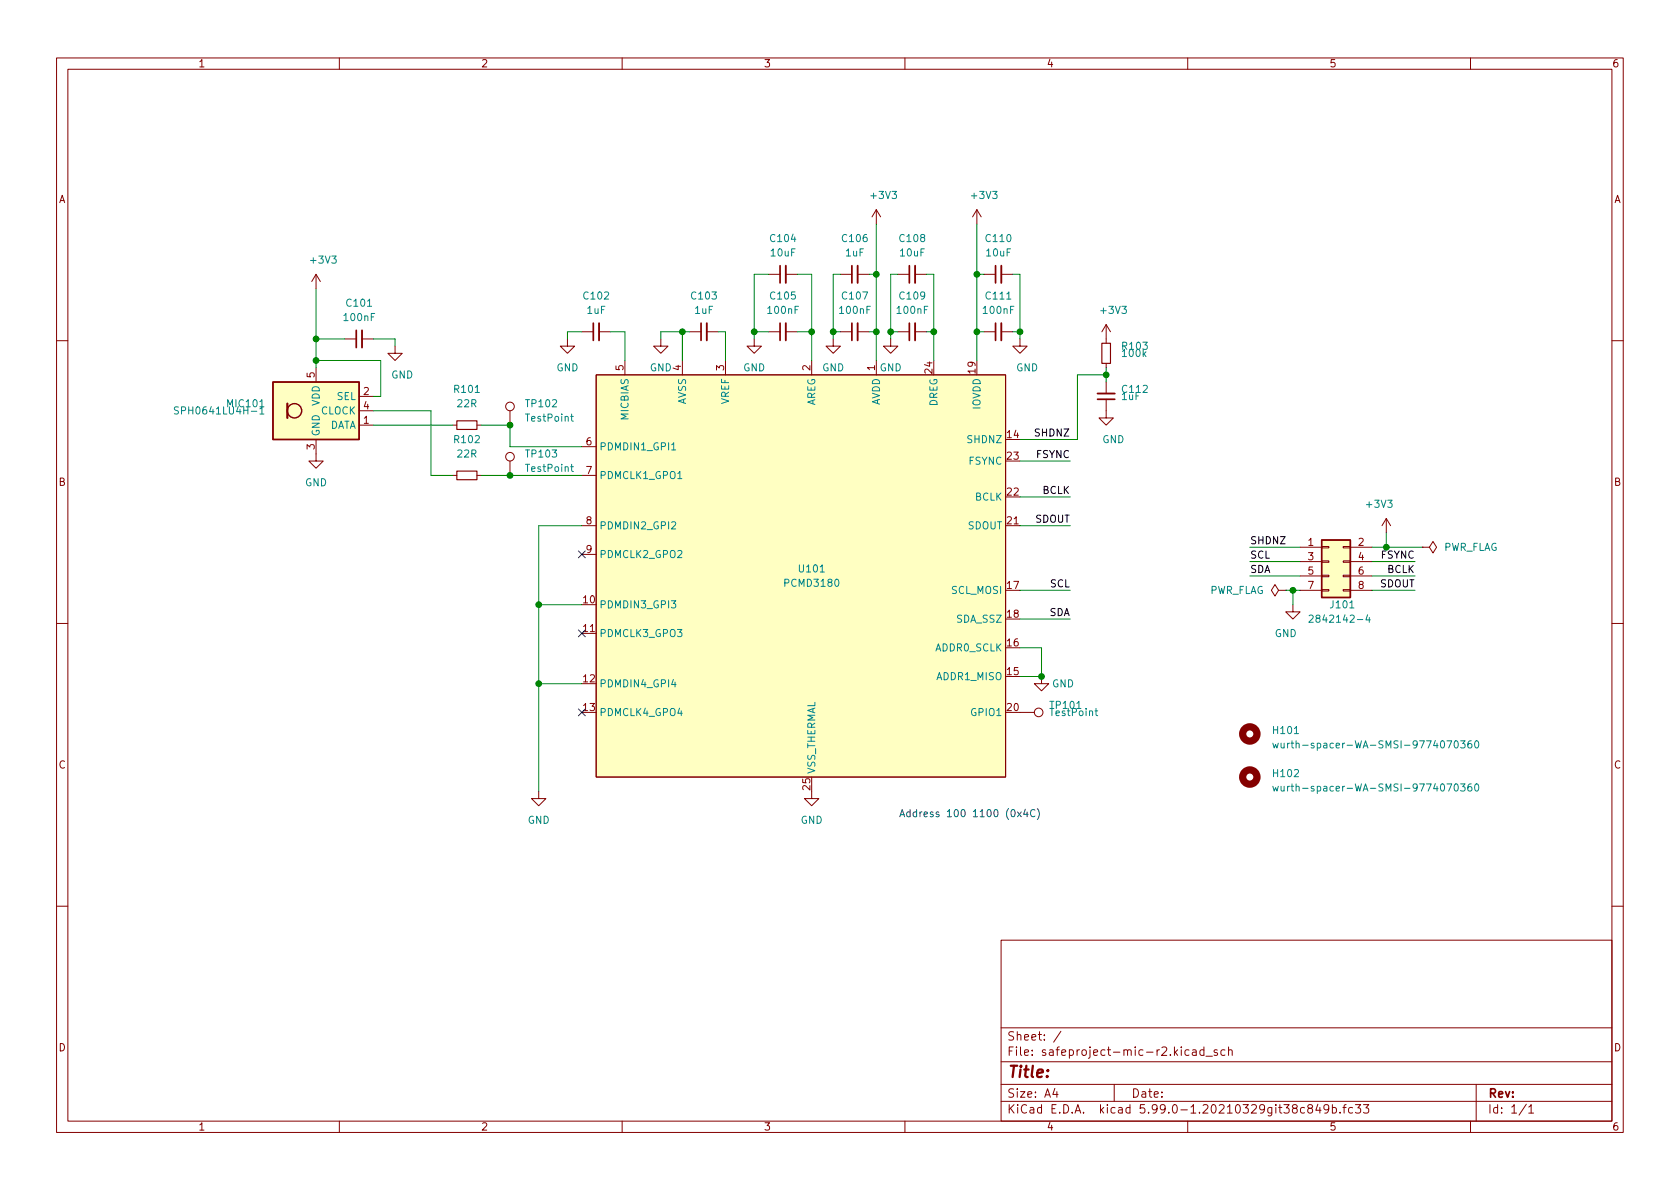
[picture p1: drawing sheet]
<svg xmlns="http://www.w3.org/2000/svg" width="297mm" height="210mm" viewBox="0 0 297 210" stroke-linecap="round" stroke-linejoin="round" font-family="sans-serif">
<g fill="none" stroke="#840000" stroke-width=".18">
<path d="M10 10.2h277v190.1h-277zM12 12.2h273v186.1h-273zM60 10.2v2M110 10.2v2M160 10.2v2M210 10.2v2M260 10.2v2M154.9 37.1l-.7 1.2M154.9 37.1v2.5M154.9 37.1l.8 1.2M172.7 37.1l-.7 1.2M172.7 37.1v2.5"/>
<path d="M172.7 37.1l.8 1.2M55.9 48.5v2.5M55.9 48.5l-.8 1.3M55.9 48.5l.7 1.3M61 59.9h2M64 59.9h2M100.3 59.9v1.3h1.3l-1.3 1.3-1.2-1.3h1.2M102.9 58.7h2M105.9 58.7h2M116.8 59.9v1.3h-1.2l1.2 1.3 1.3-1.3h-1.3M121.9 58.7h2.1M125 58.7h2"/>
<path d="M133.3 59.9v1.3h-1.2l1.2 1.3 1.3-1.3h-1.3M135.9 58.7h2M135.9 48.5h2M138.9 58.7h2.1M138.9 48.5h2.1M147.3 59.9v1.3h-1.3l1.3 1.3 1.3-1.3h-1.3M148.6 58.7h2M148.6 48.5h2M151.6 58.7h2.1M151.6 48.5h2.1M157.5 59.9v1.3h-1.3l1.3 1.3 1.2-1.3h-1.2M158.7 58.7h2.1"/>
<path d="M158.7 48.5h2.1M161.8 58.7h2M161.8 48.5h2M174 58.7h2M174 48.5h2M177 58.7h2.1M177 48.5h2.1M180.3 59.9v1.3h1.3l-1.3 1.3-1.2-1.3h1.2M195.6 57.4v3.3M195.6 57.4l-.8 1.3M195.6 57.4l.7 1.3M10 60.2h2"/>
<path d="M55.9 77.7v3.8h1.2l-1.2 1.3-1.3-1.3h1.3M55.9 65v2.6M63.5 75.2h2.5M63.5 70.1h2.5M63.5 72.6h2.5M69.8 61.2v1.3h1.3l-1.3 1.2-1.2-1.2h1.2M80 75.2h.8M84.3 75.2h.8M90.2 72.6v2.6M102.9 79h2.5M105.4 66.3h72.4v71.1h-72.4zM110.5 63.7v2.6"/>
<path d="M120.6 63.7v2.6M128.3 63.7v2.6M143.5 63.7v2.6M154.9 63.7v2.6M195.6 70.6v3.3h1.2l-1.2 1.3-1.3-1.3h1.3M195.6 64.3v.7M195.6 67.6v2M285 60.2h2M80 84.1h.8M84.3 84.1h.8M90.2 81.5v2.6M102.9 93h2.5"/>
<path d="M102.9 84.1h2.5M102.9 98h2.5M177.8 93h2.5M229.9 96.8h3.8M229.9 99.3h3.8M233.7 99.2h1.2v.2h-1.2zM233.7 96.6h1.2v.3h-1.2zM237.5 99.2h1.3v.2h-1.3zM237.5 96.6h1.3v.3h-1.3zM238.8 96.8h3.8M238.8 99.3h3.8M245.1 91.7l.8 1.3"/>
<path d="M245.1 91.7v2.5M245.1 91.7l-.8 1.3M251.5 96.8h1.2l.7-1 .6 1-.6 1-.7-1M251.5 96.8h.1M10 110.2h2M102.9 112h2.5M184.1 119.6v1.3h1.3l-1.3 1.3-1.2-1.3h1.2M226.1 104.4l-.7 1-.6-1 .6-1 .7 1h1.2M227.3 104.4h.1M228.6 106.9v1.3h-1.3l1.3 1.3 1.3-1.3h-1.3M229.9 101.8h3.8M229.9 104.4h3.8"/>
<path d="M233.7 104.3h1.2v.2h-1.2zM233.7 101.7h1.2v.3h-1.2zM237.5 104.3h1.3v.2h-1.3zM237.5 101.7h1.3v.3h-1.3zM238.8 101.8h3.8M238.8 104.4h3.8M285 110.2h2M95.2 139.9v1.3h1.3l-1.3 1.3-1.2-1.3h1.2M143.5 139.9v1.3h1.3l-1.3 1.3-1.3-1.3h1.3M180.3 126h2.6M10 160.2h2M177 166.3h108v32h-108z"/>
<path d="M285 160.2h2M60 198.3v2M110 198.3v2M160 198.3v2M177 194.8h108M177 191.8h108M177 187.8h108M177 181.8h108M186.5 192.5l-.4 1h1M186.9 193v1M187.6 182.4l-1.3 1.9M197 191.8v3"/>
<path d="M210 198.3v2M210.2 185.7l-.4-.1-.3 .3v.4l.1 .3h.6M210.9 185.7h.5l.1 .9M211.5 186l-.5 .1a.29 .29 0 0 0-.2 .2 .29 .29 0 0 0 .2 .3h.5M212.9 185.7l-.5-.1-.3 .3v.4l.2 .3h.6M212.9 185.1v1.5M213.2 186.8h1.2M215.2 185.7l-.3-.1-.3 .2 .1 .3 .5 .1v.4h-.6M216.6 185.7l-.5-.1-.2 .3v.4l.1 .3h.6M217.2 185.8l.2-.2 .4 .1 .1 .9M217.2 185.1v1.5M230.6 195.9l-.4-.1-.3 .3v.4l.2 .3h.5"/>
<path d="M231.5 196l-.3-.3 .1-.2 .2-.2 .4 .1 .2 .2-.1 .2-.6 .2-.2 .3 .1 .4 .2 .1h.4l.2-.3-.1-.4-.2-.1M233 195.3l-.4 1h1M233.4 195.8v1M234.9 196l-.3 .3h-.2l-.3-.3 .1-.6 .4-.1 .3 .2a.99 .99 0 0 1-.4 1.3h-.3M235.6 195.9l.4-.1 .3 .3v.4l-.2 .3h-.5M235.6 195.3v1.5M236.9 196.7v.1M237.4 195.8h.6M238 195.3l-.4 .2v1.3M239.1 195.9l-.4-.1-.3 .3v.4l.2 .3h.5M239.6 195.3h1l-.5 .6 .4 .1v.7l-.2 .1h-.4l-.3-.1M241.1 195.3h.9l-.5 .6 .4 .1v.7l-.2 .1h-.4l-.2-.1"/>
<path d="M260 198.3v2M261 191.8v6.5M269.9 195.3l-1.3 1.9M270.3 195.8l.4-.5v1.5M270.3 196.8h.9"/>
<circle cx="90.2" cy="71.9" r=".76"/>
<circle cx="90.2" cy="80.8" r=".76"/>
<circle cx="183.6" cy="126" r=".76"/>
</g>
<path d="M64 58.4v3.1M105.9 57.1v3.1M125 57.1v3.1M138.9 47v3M138.9 57.1v3.1M151.6 47v3M151.6 57.1v3.1M161.8 47v3M161.8 57.1v3.1M177 47v3M177 57.1v3.1M194.1 69.6h3" fill="none" stroke="#840000" stroke-width=".33"/>
<path d="M63 58.4v3.1M104.9 57.1v3.1M124 57.1v3.1M137.9 47v3M137.9 57.1v3.1M150.6 47v3M150.6 57.1v3.1M160.8 47v3M160.8 57.1v3.1M176 47v3M176 57.1v3.1M194.1 70.6h3" fill="none" stroke="#840000" stroke-width=".3"/>
<g fill="none" stroke="#008484" stroke-width=".18">
<path d="M31.5 72l-.4-.1-.2 .2v.3l.5 .3 .1 .3-.2 .2h-.5M45.9 72.3l.4-.4v1.3M45.9 73.2h.8M100.9 73.6h.5M101.1 73.2v1.1l.3 .2M118.8 79.6h.7M100.9 82.5h.5M101.1 82.1v1.1l.3 .2M118.8 92.4l.4-.1 .3 .3-.8 .9h.8M119.8 84.6h.8M118.7 106.2h.8l-.4 .5 .3 .1v.6l-.2 .1-.5-.1M231.5 108.9l.4-.1 .3 .3-.8 .9h.8"/>
<path d="M241.8 108.7l-.3 .9h.8M242.1 109.2v.8M119.1 120.1l-.3 .9h.7M193.6 125.7h.5M193.8 125.3v1.1l.3 .2M225.1 131.4l.2 .9 .2-.6 .3 .6 .2-.9M225.1 139l.2 .9 .2-.6 .3 .6 .2-.9M226.5 131.4l.1 .8 .3 .1 .1-.2M226.5 139l.1 .8 .3 .1 .1-.1M227 131.4v.9M227 139v.9M227.7 131.4v.9"/>
<path d="M227.7 139v.9M228 131.4l-.3 .3M228 139l-.3 .3M258.3 131h.7l-.4 .5 .4 .1v.5l-.2 .2-.5-.2M258.3 138.6h.7l-.4 .5 .4 .1v.6l-.2 .1-.5-.1M260.1 131l-.3 .1a.86 .86 0 0 0 0 1.2l.4-.2v-.4l-.2-.2h-.2l-.3 .2M260.1 138.6l-.3 .1a.86 .86 0 0 0 0 1.2l.4-.1v-.5l-.2-.2h-.2l-.3 .2M260.9 131.1l.1-.1a.68 .68 0 0 1 .5 .6 .68 .68 0 0 1-.5 .7l-.1-.2-.2-.3zM260.9 138.7l.1-.1a.68 .68 0 0 1 .5 .7 .68 .68 0 0 1-.5 .6l-.1-.1-.2-.4z"/>
</g>
<g fill="#ffffc2" stroke="#ffffc2" stroke-width=".18">
<path d="M48.3 67.6h15.2v10.1h-15.2z"/>
<path d="M233.7 95.5h5.1v10.2h-5.1z"/>
<path d="M105.4 66.3h72.4v71.1h-72.4z"/>
</g>
<g fill="none" stroke="#840000" stroke-width=".25">
<path d="M48.3 67.6h15.2v10.1h-15.2zM233.7 95.5h5.1v10.2h-5.1z"/>
<circle cx="52.1" cy="72.6" r="1.27"/>
</g>
<path d="M50.8 71.4v2.5" fill="none" stroke="#840000" stroke-width=".38"/>
<g fill="none" stroke="#840000" stroke-width="1.3">
<circle cx="221" cy="129.8" r="1.27"/>
<circle cx="221" cy="137.4" r="1.27"/>
</g>
<path d="M80.8 74.4h3.5v1.5h-3.5zM194.8 60.7h1.5v3.6h-1.5zM80.8 83.3h3.5v1.5h-3.5z" fill="none" stroke="#840000" stroke-width=".2"/>
<path d="M159.1 144.4l.4-1.2 .4 1.2M159.2 144.1h.6M160.9 143.6h-.4l-.2 .2 .1 .6h.5M160.9 143.2v1.2M162.1 143.6h-.4l-.2 .2 .1 .6h.5M162.1 143.2v1.2M162.7 143.6v.8M163 143.6l-.3 .2" fill="none" stroke="#0000c2" stroke-width=".18"/>
<g fill="none" stroke="#008400" stroke-width=".18">
<path d="M154.9 39.6v24.1M172.7 39.6v24.1M55.9 59.9h5.1M55.9 51v14M66 59.9h3.8v1.3M102.9 58.7h-2.6v1.2M107.9 58.7h2.6v5M120.6 58.7v5M121.9 58.7h-5.1v1.2M127 58.7h1.3v5M133.3 58.7h2.6M135.9 48.5h-2.6v11.4"/>
<path d="M141 58.7h2.5M141 48.5h2.5v15.2M147.3 58.7h1.3M148.6 48.5h-1.3v11.4M153.7 58.7h1.2M153.7 48.5h1.2M157.5 58.7h1.2M158.7 48.5h-1.2v11.4M163.8 58.7h1.3M163.8 48.5h1.3v15.2M172.7 58.7h1.3M172.7 48.5h1.3"/>
<path d="M179.1 58.7h1.2M179.1 48.5h1.2v11.4M55.9 63.7h11.4v6.4h-1.3M66 72.6h10.2v11.5h3.8M66 75.2h14M85.1 75.2h5.1v3.8h12.7M195.6 66.3h-5.1v11.4h-10.2M195.6 65v2.6M85.1 84.1h17.8M102.9 93h-7.7v46.9M180.3 81.5h8.9M180.3 93h8.9"/>
<path d="M180.3 87.9h8.9M221 96.8h8.9M221 99.3h8.9M242.6 96.8h8.9M242.6 99.3h7.6M245.1 94.2v2.6M95.2 106.9h7.7M180.3 114.5h3.8v5.1h-3.8M180.3 109.5h8.9M180.3 104.4h8.9M221 101.8h8.9M227.3 104.4h2.6"/>
<path d="M228.6 104.4v2.5M242.6 104.4h7.6M242.6 101.8h7.6M95.2 120.9h7.7"/>
</g>
<path d="M102.3 97.4l1.2 1.2M103.5 97.4l-1.2 1.2M102.3 111.4l1.2 1.2M103.5 111.4l-1.2 1.2M102.3 125.4l1.2 1.2M103.5 125.4l-1.2 1.2" fill="none" stroke="#000084" stroke-width=".18"/>
<g fill="#008400" stroke="#008400" stroke-width=".18">
<circle cx="90.2" cy="75.2" r=".51"/>
<circle cx="133.4" cy="58.7" r=".51"/>
<circle cx="120.7" cy="58.7" r=".51"/>
<circle cx="143.5" cy="58.7" r=".51"/>
<circle cx="95.3" cy="106.9" r=".51"/>
<circle cx="90.2" cy="84.1" r=".51"/>
<circle cx="55.9" cy="59.9" r=".51"/>
<circle cx="55.9" cy="63.7" r=".51"/>
<circle cx="95.3" cy="120.9" r=".51"/>
<circle cx="165.1" cy="58.7" r=".51"/>
<circle cx="172.7" cy="58.7" r=".51"/>
<circle cx="154.9" cy="48.5" r=".51"/>
<circle cx="154.9" cy="58.7" r=".51"/>
<circle cx="157.5" cy="58.7" r=".51"/>
<circle cx="172.7" cy="48.5" r=".51"/>
<circle cx="147.3" cy="58.7" r=".51"/>
<circle cx="180.3" cy="58.7" r=".51"/>
<circle cx="245.1" cy="96.8" r=".51"/>
<circle cx="195.6" cy="66.3" r=".51"/>
<circle cx="184.2" cy="119.6" r=".51"/>
<circle cx="228.6" cy="104.4" r=".51"/>
</g>
<text font-size="2.8" fill="#840000" x="178" y="190.6">Title:</text>
<g font-size="2.1" fill="#840000">
<text x="178" y="184">Sheet: /</text>
<text x="178" y="186.7">File: safeproject-mic-r2.kicad_sch</text>
<text x="178" y="196.9">KiCad E.D.A. kicad 5.99.0-1.20210329git38c849b.fc33</text>
<text x="178" y="194.1">Size: A4</text>
<text x="200" y="194.1">Date:</text>
<text x="263" y="194.1">Rev:</text>
<text x="263" y="196.9">Id: 1/1</text>
</g>
<g font-size="1.8" fill="#840000">
<text x="35" y="11.9">1</text>
<text x="85" y="11.9">2</text>
<text x="135" y="11.9">3</text>
<text x="185" y="11.9">4</text>
<text x="235" y="11.9">5</text>
<text x="285" y="11.9">6</text>
<text x="10.3" y="35.9">A</text>
<text x="285.3" y="35.9">A</text>
<text x="110.2" y="65.5" transform="rotate(-90 110.2 65.5)">5</text>
<text x="120.4" y="65.5" transform="rotate(-90 120.4 65.5)">4</text>
<text x="128" y="65.5" transform="rotate(-90 128 65.5)">3</text>
<text x="143.3" y="65.5" transform="rotate(-90 143.3 65.5)">2</text>
<text x="154.7" y="65.5" transform="rotate(-90 154.7 65.5)">1</text>
<text x="55.6" y="66.8" transform="rotate(-90 55.6 66.8)">5</text>
<text x="64.3" y="69.8">2</text>
<text x="164.8" y="66" transform="rotate(-90 164.8 66)">24</text>
<text x="172.5" y="66" transform="rotate(-90 172.5 66)">19</text>
<text x="64.3" y="74.9">1</text>
<text x="64.3" y="72.4">4</text>
<text x="178.1" y="77.5">14</text>
<text x="55.6" y="79.5" transform="rotate(-90 55.6 79.5)">3</text>
<text x="103.6" y="78.7">6</text>
<text x="103.6" y="83.8">7</text>
<text x="178.1" y="81.3">23</text>
<text x="10.3" y="85.9">B</text>
<text x="178.1" y="87.6">22</text>
<text x="285.3" y="85.9">B</text>
<text x="103.6" y="92.7">8</text>
<text x="178.1" y="92.7">21</text>
<text x="103.6" y="97.8">9</text>
<text x="231.3" y="96.5">1</text>
<text x="231.3" y="99.1">3</text>
<text x="231.3" y="101.6">5</text>
<text x="240.2" y="96.5">2</text>
<text x="240.2" y="99.1">4</text>
<text x="240.2" y="101.6">6</text>
<text x="103.2" y="106.7">10</text>
<text x="178.1" y="104.1">17</text>
<text x="231.3" y="104.1">7</text>
<text x="240.2" y="104.1">8</text>
<text x="103.2" y="111.8">11</text>
<text x="178.1" y="109.2">18</text>
<text x="178.1" y="119.4">15</text>
<text x="178.1" y="114.3">16</text>
<text x="103.2" y="120.6">12</text>
<text x="103.2" y="125.7">13</text>
<text x="178.1" y="125.7">20</text>
<text x="10.3" y="135.9">C</text>
<text x="285.3" y="135.9">C</text>
<text x="143.3" y="139.7" transform="rotate(-90 143.3 139.7)">25</text>
<text x="10.3" y="185.9">D</text>
<text x="285.3" y="185.9">D</text>
<text x="35" y="199.9">1</text>
<text x="85" y="199.9">2</text>
<text x="135" y="199.9">3</text>
<text x="185" y="199.9">4</text>
<text x="235" y="199.9">5</text>
<text x="285" y="199.9">6</text>
</g>
<g font-size="1.8" fill="#008484">
<text x="154.1" y="35.2">+3V3</text>
<text x="171.9" y="35.2">+3V3</text>
<text x="55.1" y="46.6">+3V3</text>
<text x="136.3" y="42.8">C104</text>
<text x="136.4" y="45.3">10uF</text>
<text x="149" y="42.8">C106</text>
<text x="149.6" y="45.3">1uF</text>
<text x="159.2" y="42.8">C108</text>
<text x="159.2" y="45.3">10uF</text>
<text x="174.4" y="42.8">C110</text>
<text x="174.5" y="45.3">10uF</text>
<text x="103.3" y="53">C102</text>
<text x="122.3" y="53">C103</text>
<text x="136.3" y="53">C105</text>
<text x="149" y="53">C107</text>
<text x="159.2" y="53">C109</text>
<text x="174.4" y="53">C111</text>
<text x="60.9" y="56.8">100nF</text>
<text x="61.4" y="54.2">C101</text>
<text x="103.8" y="55.5">1uF</text>
<text x="122.9" y="55.5">1uF</text>
<text x="135.9" y="55.5">100nF</text>
<text x="148.6" y="55.5">100nF</text>
<text x="158.7" y="55.5">100nF</text>
<text x="174" y="55.5">100nF</text>
<text x="194.8" y="55.5">+3V3</text>
<text x="98.4" y="65.7">GND</text>
<text x="114.9" y="65.7">GND</text>
<text x="131.4" y="65.7">GND</text>
<text x="145.4" y="65.7">GND</text>
<text x="155.5" y="65.7">GND</text>
<text x="179.6" y="65.7">GND</text>
<text x="198.5" y="61.8">R103</text>
<text x="198.6" y="63.1">100k</text>
<text x="56.5" y="71.8" transform="rotate(-90 56.5 71.8)">VDD</text>
<text x="59.6" y="70.7">SEL</text>
<text x="69.2" y="66.9">GND</text>
<text x="80.4" y="69.5">R101</text>
<text x="121.3" y="71.6" transform="rotate(-90 121.3 71.6)">AVSS</text>
<text x="128.9" y="71.5" transform="rotate(-90 128.9 71.5)">VREF</text>
<text x="144.1" y="71.9" transform="rotate(-90 144.1 71.9)">AREG</text>
<text x="155.6" y="71.8" transform="rotate(-90 155.6 71.8)">AVDD</text>
<text x="165.7" y="71.9" transform="rotate(-90 165.7 71.9)">DREG</text>
<text x="198.4" y="70.7">1uF</text>
<text x="198.5" y="69.5">C112</text>
<text x="31.9" y="73.3">SPH0641LU4H-1</text>
<text x="40.3" y="72">MIC101</text>
<text x="56.5" y="77.2" transform="rotate(-90 56.5 77.2)">GND</text>
<text x="56.7" y="73.3">CLOCK</text>
<text x="58.1" y="75.8">DATA</text>
<text x="80.9" y="72">22R</text>
<text x="93.1" y="74.5">TestPoint</text>
<text x="93.1" y="72">TP102</text>
<text x="111.1" y="74.3" transform="rotate(-90 111.1 74.3)">MICBIAS</text>
<text x="173.4" y="72.4" transform="rotate(-90 173.4 72.4)">IOVDD</text>
<text x="80.4" y="78.4">R102</text>
<text x="80.9" y="80.9">22R</text>
<text x="93.1" y="83.4">TestPoint</text>
<text x="93.1" y="80.9">TP103</text>
<text x="105.9" y="79.6">PDMDIN1_GPI1</text>
<text x="171.2" y="78.4">SHDNZ</text>
<text x="171.3" y="82.2">FSYNC</text>
<text x="194.9" y="78.4">GND</text>
<text x="53.9" y="86">GND</text>
<text x="105.9" y="84.7">PDMCLK1_GPO1</text>
<text x="172.4" y="88.5">BCLK</text>
<text x="241.8" y="89.8">+3V3</text>
<text x="105.9" y="93.6">PDMDIN2_GPI2</text>
<text x="171.1" y="93.6">SDOUT</text>
<text x="105.9" y="98.7">PDMCLK2_GPO2</text>
<text x="141.4" y="101.2">U101</text>
<text x="255.1" y="97.4">PWR_FLAG</text>
<text x="105.9" y="107.6">PDMDIN3_GPI3</text>
<text x="138.9" y="103.8">PCMD3180</text>
<text x="168.2" y="105">SCL_MOSI</text>
<text x="213.8" y="105">PWR_FLAG</text>
<text x="235.4" y="107.6">J101</text>
<text x="105.9" y="112.6">PDMCLK3_GPO3</text>
<text x="169.1" y="110.1">SDA_SSZ</text>
<text x="225.4" y="112.6">GND</text>
<text x="232.6" y="110.1">2842142-4</text>
<text x="165.4" y="115.2">ADDR0_SCLK</text>
<text x="105.9" y="121.5">PDMDIN4_GPI4</text>
<text x="165.7" y="120.3">ADDR1_MISO</text>
<text x="185.8" y="125.3">TP101</text>
<text x="186" y="121.5">GND</text>
<text x="105.9" y="126.6">PDMCLK4_GPO4</text>
<text x="171.9" y="126.6">GPIO1</text>
<text x="185.8" y="126.6">TestPoint</text>
<text x="225.2" y="129.8">H101</text>
<text x="144.1" y="136.9" transform="rotate(-90 144.1 136.9)">VSS_THERMAL</text>
<text x="225.2" y="137.4">H102</text>
<text x="228.3" y="132.3">wurth-spacer-WA-SMSI-9774070360</text>
<text x="228.3" y="139.9">wurth-spacer-WA-SMSI-9774070360</text>
<text x="93.3" y="145.7">GND</text>
<text x="141.5" y="145.7">GND</text>
</g>
<g font-size="1.8">
<text x="183.1" y="77.2">SHDNZ</text>
<text x="183.2" y="81">FSYNC</text>
<text x="184.3" y="87.3">BCLK</text>
<text x="183" y="92.4">SDOUT</text>
<text x="221" y="96.2">SHDNZ</text>
<text x="221" y="98.8">SCL</text>
<text x="221" y="101.3">SDA</text>
<text x="244.2" y="98.8">FSYNC</text>
<text x="245.3" y="101.3">BCLK</text>
<text x="185.7" y="103.8">SCL</text>
<text x="244" y="103.8">SDOUT</text>
<text x="185.5" y="108.9">SDA</text>
</g>
<text font-size="1.8" fill="#0000c2" x="163.3" y="144.5">Address 100 1100 (0x4C)</text>
</svg>
